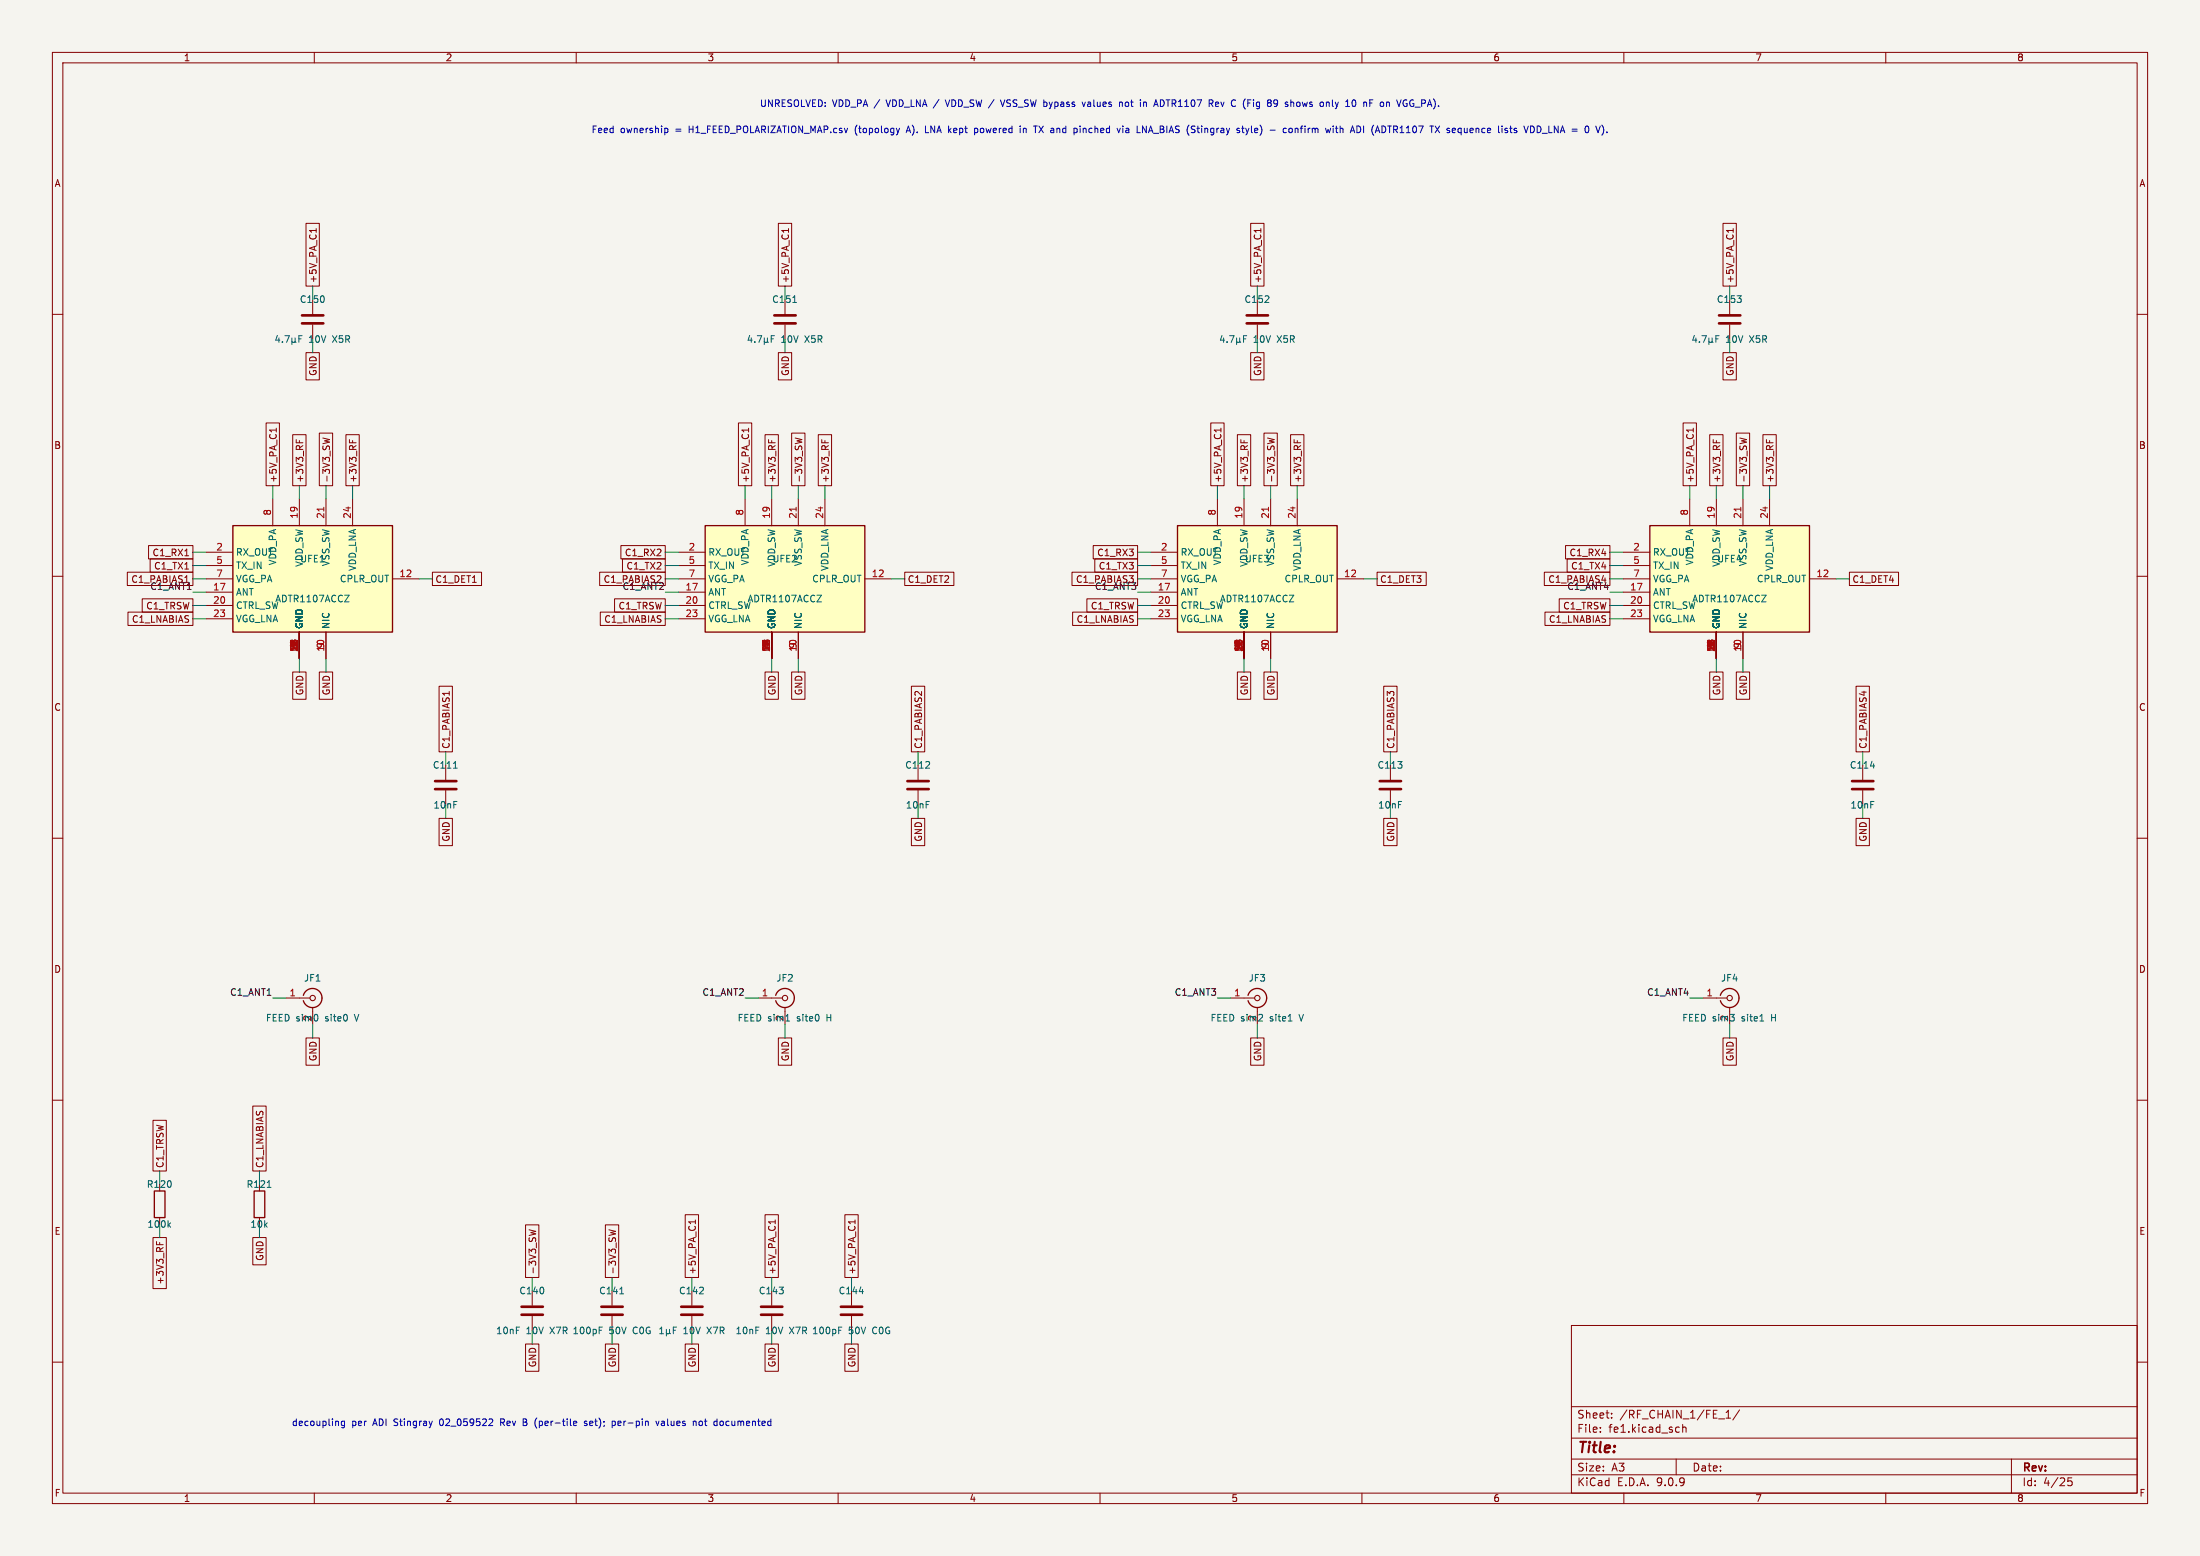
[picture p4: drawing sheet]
<svg xmlns="http://www.w3.org/2000/svg" width="420mm" height="297mm" viewBox="0 0 420 297" stroke-linecap="round" stroke-linejoin="round" font-family="sans-serif">
<path d="M0 0h420v297h-420z" fill="#f5f4ef" stroke="#f5f4ef" stroke-width=".19"/>
<g fill="none" stroke="#840000" stroke-width=".19">
<path d="M10 10h400v277h-400zM12 12h396v273h-396zM60 10v2M110 10v2M160 10v2M210 10v2M260 10v2M310 10v2M360 10v2M10 60h2M408 60h2M10 110h2"/>
<path d="M408 110h2M10 160h2M175.3 146.1v2.7M175.3 150.9v2.8M408 160h2M144.8 190.5h4.6M149.9 192.3v3.3M234.9 190.5h4.6M240 192.3v3.3M325.1 190.5h4.6M330.2 192.3v3.3M10 210h2"/>
<path d="M408 210h2M30.5 232.4v1.3M300 253h108v32h-108zM10 260h2M300 278.5h108M300 274.5h108M300 268.5h108M305.5 273.2v.2M305.5 272.5v.1M307.7 270.5v.2M307.7 269.8v.1M320 278.5v3"/>
<path d="M320.2 272.4l.4 .1M320.6 273.3l-.4 .1M321.2 272.5l.2-.1 .4 .1 .1 .9M321.2 271.9v1.5M329.5 270.7h.9M329.5 269.6l.4-.4v1.5M332.1 269.1l-1.3 1.9M384 278.5v6.5M408 260h2M60 285v2M110 285v2M160 285v2"/>
<path d="M210 285v2M260 285v2M300 281.5h108M310 285v2M360 285v2M395.5 282.1h-.7l-.1 .7 .2-.1h.5l.2 .2-.1 .5-.2 .2-.6-.2"/>
</g>
<path d="M148.1 190a1.81 1.81 0 0 1 2.8-1 1.81 1.81 0 0 1 0 3 1.81 1.81 0 0 1-2.8-1M238.3 190a1.81 1.81 0 0 1 2.7-1 1.81 1.81 0 0 1 .1 3 1.81 1.81 0 0 1-2.8-1M328.4 190a1.81 1.81 0 0 1 2.8-1 1.81 1.81 0 0 1 0 2.9 1.81 1.81 0 0 1-2.8-.9M29.5 227.3h2v5.1h-2z" fill="none" stroke="#840000" stroke-width=".25"/>
<g fill="none" stroke="#840000" stroke-width=".2">
<circle cx="149.9" cy="190.5" r=".51"/>
<circle cx="240" cy="190.5" r=".51"/>
<circle cx="330.2" cy="190.5" r=".51"/>
</g>
<path d="M150 194.9h.7M245.9 194.9h.8M336 194.9h.7M32.2 233.8l.4 .5M32.6 233.4l-.5 .5" fill="none" stroke="#006464" stroke-width=".19"/>
<path d="M173.2 149.1h4.1M173.2 150.6h4.1" fill="none" stroke="#840000" stroke-width=".51"/>
<path d="M315 100.3h30.4v20.4h-30.4z" fill="#ffffc2"/>
<path d="M315 100.3h30.4v20.4h-30.4z" fill="none" stroke="#840000" stroke-width=".25"/>
<g fill="none" stroke="#840000" stroke-width=".19">
<path d="M149.9 57.2v2.7M149.9 62v2.8M322.6 95.3v5M327.7 95.3v5M332.7 95.3v5M337.8 95.3v5M309.9 105.4h5.1M309.9 108h5.1M309.9 110.5h5.1M309.9 113h5.1M309.9 115.6h5.1M309.9 118.1h5.1"/>
<path d="M345.4 110.5h5.1M327.7 120.7v5M332.7 120.7v5"/>
</g>
<path d="M332.3 96.8v.7" fill="none" stroke="#a90000" stroke-width=".19"/>
<path d="M151.3 57.7h.8M143.1 64l-.3 .9h.8M143.4 64.5v.8M144.1 65.2v.1M144.6 64.1h.8l-.5 1.2M145.9 64.5v1.3M145.9 65.2l.2 .1 .4-.1M146.5 65.2l.2 .1M146.5 64.5v.7M147.2 64.7h.5M147.8 64.1h-.6v1.2M336.3 113.6h.9l-.9 1.3h.9" fill="none" stroke="#006464" stroke-width=".19"/>
<path d="M147.8 60.2h4.1M147.8 61.7h4.1" fill="none" stroke="#840000" stroke-width=".51"/>
<path d="M134.6 100.3h30.5v20.4h-30.5z" fill="#ffffc2"/>
<path d="M134.6 100.3h30.5v20.4h-30.5zM57.9 190a1.81 1.81 0 0 1 2.8-1 1.81 1.81 0 0 1 0 3 1.81 1.81 0 0 1-2.8-1M48.5 227.3h2v5.1h-2z" fill="none" stroke="#840000" stroke-width=".25"/>
<g fill="none" stroke="#840000" stroke-width=".19">
<path d="M59.7 57.2v2.7M330.2 57.2v2.7M59.7 62v2.8M330.2 62v2.8M142.2 95.3v5M147.3 95.3v5M152.4 95.3v5M157.5 95.3v5M129.5 105.4h5.1M129.5 108h5.1M129.5 110.5h5.1M129.5 113h5.1"/>
<path d="M129.5 115.6h5.1M129.5 118.1h5.1M165.1 110.5h5.1M147.3 120.7v5M152.4 120.7v5M265.4 146.1v2.7M265.4 150.9v2.8M355.6 146.1v2.7M355.6 150.9v2.8M54.6 190.5h4.6M59.7 192.3v3.3M49.5 232.4v1.3"/>
<path d="M101.6 246.4v2.8M101.6 251.2v2.8M116.8 246.4v2.8M116.8 251.2v2.8M147.3 246.4v2.8M147.3 251.2v2.8M162.6 246.4v2.8M162.6 251.2v2.8"/>
</g>
<path d="M152 96.8v.7" fill="none" stroke="#a90000" stroke-width=".19"/>
<g fill="none" stroke="#006464" stroke-width=".19">
<path d="M52.9 64l-.3 .9h.8M53.2 64.5v.8M53.9 65.2v.1M54.4 64.1h.8l-.5 1.2M55.7 64.5v1.3M55.7 65.2l.2 .1 .4-.1M56.3 65.2l.2 .1M56.3 64.5v.7M57.1 64.7h.4M57.7 64.1h-.6v1.2M323.5 64l-.3 .9h.7M323.8 64.5v.8"/>
<path d="M324.4 65.2v.1M324.9 64.1h.9l-.6 1.2M326.2 65.2l.2 .1 .4-.1M326.2 64.5v1.3M326.8 65.2l.2 .1M326.8 64.5v.7M327.6 64.7h.4M328.2 64.1h-.6v1.2M156 113.6h.8l-.8 1.3h.8M357.1 146.2h.8M51 226.6h.7M114.4 253.9h.4"/>
<path d="M114.4 253.3h.6M118.3 247h.7M121.6 253.4a.6 .6 0 0 0-.8 .5 .6 .6 0 0 0 .6 .7l.2-.1M122.3 253.4l.1-.1a.68 .68 0 0 1 .5 .6 .68 .68 0 0 1-.5 .7 .84 .84 0 0 1-.1-1.2zM124.1 253.4a.59 .59 0 0 0-.8 .5 .59 .59 0 0 0 .8 .6v-.5h-.2M160.1 253.9h.4M160.1 253.3h.6M164 246.5h.8"/>
</g>
<g fill="none" stroke="#840000" stroke-width=".51">
<path d="M57.7 60.2h4M57.7 61.7h4M328.2 60.2h4M328.2 61.7h4M263.4 149.1h4.1M263.4 150.6h4.1M353.6 149.1h4M353.6 150.6h4M99.6 249.4h4M99.6 251h4M114.8 249.4h4.1M114.8 251h4.1"/>
<path d="M145.3 249.4h4.1M145.3 251h4.1M160.5 249.4h4.1M160.5 251h4.1"/>
</g>
<circle cx="59.7" cy="190.5" r=".51" fill="none" stroke="#840000" stroke-width=".2"/>
<path d="M224.8 100.3h30.5v20.4h-30.5z" fill="#ffffc2"/>
<path d="M224.8 100.3h30.5v20.4h-30.5z" fill="none" stroke="#840000" stroke-width=".25"/>
<g fill="none" stroke="#840000" stroke-width=".19">
<path d="M232.4 95.3v5M237.5 95.3v5M242.6 95.3v5M247.6 95.3v5M219.7 105.4h5.1M219.7 108h5.1M219.7 110.5h5.1M219.7 113h5.1M219.7 115.6h5.1M219.7 118.1h5.1M255.3 110.5h5M237.5 120.7v5"/>
<path d="M242.6 120.7v5"/>
</g>
<path d="M242.2 96.8v.7" fill="none" stroke="#a90000" stroke-width=".19"/>
<path d="M246.1 113.6h.9l-.9 1.3h.9" fill="none" stroke="#006464" stroke-width=".19"/>
<path d="M44.4 100.3h30.5v20.4h-30.5z" fill="#ffffc2"/>
<path d="M44.4 100.3h30.5v20.4h-30.5z" fill="none" stroke="#840000" stroke-width=".25"/>
<g fill="none" stroke="#840000" stroke-width=".19">
<path d="M58.4 42.6h2.6v12h-2.6zM60.4 43.6v.8M60.4 44h-1.3l.2 .1M148.6 42.6h2.5v12h-2.5zM150.5 44h-1.2l.1 .1M150.5 43.6v.8M238.8 42.6h2.5v12h-2.5zM240 57.2v2.7M240.7 44h-1.3l.2 .1M240.7 43.6v.8M328.9 42.6h2.6v12h-2.6zM330.9 44h-1.3l.2 .1"/>
<path d="M330.9 43.6v.8M58.4 67.3h2.6v5.2h-2.6zM148.6 67.3h2.5v5.2h-2.5zM238.8 67.3h2.5v5.2h-2.5zM240 62v2.8M328.9 67.3h2.6v5.2h-2.6zM50.8 80.7h2.5v12h-2.5zM52.1 95.3v5M52.7 81.7v.8M52.7 82.1h-1.2l.2 .1M55.9 83h2.5v9.7h-2.5zM56.6 83.9v.6"/>
<path d="M57.1 95.3v5M57.2 84.1v.4M61 82.7h2.5v10h-2.5zM61.6 83.6l1.3 .3-.9 .3M62.2 95.3v5M66 83h2.6v9.7h-2.6zM66.7 83.9v.6M67.3 95.3v5M67.3 84.1v.4M141 80.7h2.5v12h-2.5zM142.9 82.1h-1.3l.2 .1M142.9 81.7v.8"/>
<path d="M146 83h2.6v9.7h-2.6zM146.7 83.9v.6M147.3 84.1v.4M151.1 82.7h2.6v10h-2.6zM151.8 83.6l1.3 .3-.9 .3M156.2 83h2.6v9.7h-2.6zM156.9 83.9v.6M157.5 84.1v.4M231.1 80.7h2.6v12h-2.6zM233.1 82.1h-1.3l.2 .1M233.1 81.7v.8M236.2 83h2.6v9.7h-2.6z"/>
<path d="M236.9 83.9v.6M237.5 84.1v.4M241.3 82.7h2.5v10h-2.5zM242 83.6l1.2 .3-.9 .3M246.4 83h2.5v9.7h-2.5zM247.1 83.9v.6M247.7 84.1v.4M321.3 80.7h2.6v12h-2.6zM323.3 82.1h-1.3l.2 .1M323.3 81.7v.8M326.4 83h2.5v9.7h-2.5zM327.1 83.9v.6"/>
<path d="M327.7 84.1v.4M331.5 82.7h2.5v10h-2.5zM332.1 83.6l1.3 .3-.9 .3M336.5 83h2.6v9.7h-2.6zM337.2 83.9v.6M337.8 84.1v.4M24.3 109.2h12.5v2.6h-12.5zM24.4 116.8h12.4v2.6h-12.4zM27.2 114.3h9.6v2.5h-9.6zM28.4 104.1h8.4v2.6h-8.4zM28.7 106.7h8.1v2.5h-8.1zM35.3 106.1h.7"/>
<path d="M39.4 105.4h5M39.4 108h5M39.4 110.5h5M39.4 113h5M39.4 115.6h5M39.4 118.1h5M74.9 110.5h5.1M82.5 109.2h9.4v2.6h-9.4zM114.5 109.2h12.5v2.6h-12.5zM114.6 116.8h12.4v2.6h-12.4zM117.3 114.3h9.7v2.5h-9.7zM118.5 104.1h8.5v2.6h-8.5z"/>
<path d="M118.8 106.7h8.2v2.5h-8.2zM172.7 109.2h9.4v2.6h-9.4zM204.6 109.2h12.6v2.6h-12.6zM204.8 116.8h12.4v2.6h-12.4zM207.5 114.3h9.7v2.5h-9.7zM208.7 104.1h8.5v2.6h-8.5zM209 106.7h8.2v2.5h-8.2zM262.9 109.2h9.4v2.6h-9.4zM294.8 109.2h12.5v2.6h-12.5zM294.9 116.8h12.4v2.6h-12.4zM297.7 114.3h9.6v2.5h-9.6zM298.9 104.1h8.4v2.6h-8.4z"/>
<path d="M299.2 106.7h8.1v2.5h-8.1zM353.1 109.2h9.3v2.6h-9.3zM55.9 128.3h2.5v5.2h-2.5zM57.1 120.7v5M61 128.3h2.5v5.2h-2.5zM62.2 120.7v5M83.8 131h2.6v12.5h-2.6zM85.8 132v.7M146 128.3h2.6v5.2h-2.6zM151.1 128.3h2.6v5.2h-2.6zM174 131h2.5v12.5h-2.5zM236.2 128.3h2.6v5.2h-2.6z"/>
<path d="M241.3 128.3h2.5v5.2h-2.5zM264.2 131h2.5v12.5h-2.5zM326.4 128.3h2.5v5.2h-2.5zM331.5 128.3h2.5v5.2h-2.5zM354.3 131h2.6v12.5h-2.6zM83.8 156.2h2.6v5.2h-2.6zM85.1 146.1v2.7M85.1 150.9v2.8M174 156.2h2.5v5.2h-2.5zM264.2 156.2h2.5v5.2h-2.5zM354.3 156.2h2.6v5.2h-2.6zM58.4 198.1h2.6v5.2h-2.6z"/>
<path d="M148.6 198.1h2.5v5.2h-2.5zM238.8 198.1h2.5v5.2h-2.5zM328.9 198.1h2.6v5.2h-2.6zM29.2 213.8h2.6v9.7h-2.6zM48.3 211.1h2.5v12.4h-2.5zM29.2 236.2h2.6v9.8h-2.6zM29.9 237v.6M30.5 237.2v.4M48.3 236.2h2.5v5.2h-2.5zM100.3 233.8h2.6v10h-2.6zM101 234.7l1.3 .3-.9 .3M115.6 233.8h2.5v10h-2.5z"/>
<path d="M116.2 234.7l1.3 .3-.9 .3M130.8 231.9h2.6v11.9h-2.6zM132.8 233.2h-1.3l.2 .1M132.8 232.9v.7M146 231.9h2.6v11.9h-2.6zM148 232.9v.7M148 233.2h-1.3l.2 .1M161.3 231.9h2.5v11.9h-2.5zM163.2 233.2h-1.2l.1 .1M163.2 232.9v.7M100.3 256.5h2.6v5.2h-2.6zM115.6 256.5h2.5v5.2h-2.5z"/>
<path d="M130.8 256.5h2.6v5.2h-2.6zM132.1 246.4v2.8M132.1 251.2v2.8M146 256.5h2.6v5.2h-2.6zM161.3 256.5h2.5v5.2h-2.5z"/>
</g>
<path d="M61.8 96.8v.7" fill="none" stroke="#a90000" stroke-width=".19"/>
<g fill="none" stroke="#006464" stroke-width=".19">
<path d="M233.3 64l-.3 .9h.8M233.6 64.5v.8M234.3 65.2v.1M234.7 64.1h.9l-.6 1.2M236.1 64.5v1.3M236.1 65.2l.2 .1 .4-.1M236.7 65.2l.2 .1M236.7 64.5v.7M237.4 64.7h.4M238 64.1h-.6v1.2M65.8 113.6h.8l-.8 1.3h.8M86.6 146.6h.7"/>
<path d="M125.9 254.6h.8M125.9 253.7l.4-.4v1.3M127.2 254.4l.2 .2 .4-.2M127.2 253.7v1.3M127.8 254.4l.2 .2M127.8 253.7v.7M128.5 253.9h.5M129.1 253.3h-.6v1.3"/>
</g>
<path d="M238 60.2h4.1M238 61.7h4.1M83.1 149.1h4M83.1 150.6h4M130 249.4h4.1M130 251h4.1" fill="none" stroke="#840000" stroke-width=".51"/>
<g fill="none" stroke="#009600" stroke-width=".19">
<path d="M59.7 54.6v2.6M149.9 54.6v2.6M240 54.6v2.6M330.2 54.6v2.6M59.7 64.8v2.5M149.9 64.8v2.5M240 64.8v2.5M330.2 64.8v2.5M52.1 92.7v2.6M57.1 92.7v2.6M62.2 92.7v2.6M67.3 92.7v2.6"/>
<path d="M142.2 92.7v2.6M147.3 92.7v2.6M152.4 92.7v2.6M157.5 92.7v2.6M232.4 92.7v2.6M237.5 92.7v2.6M242.6 92.7v2.6M247.6 92.7v2.6M322.6 92.7v2.6M327.7 92.7v2.6M332.7 92.7v2.6M337.8 92.7v2.6"/>
<path d="M36.8 110.5h2.6M36.8 118.1h2.6M36.8 115.6h2.6M36.8 108h2.6M36.8 105.4h2.6M36.8 113h2.6M80 110.5h2.5M127 110.5h2.5M127 118.1h2.5M127 115.6h2.5M127 108h2.5M127 105.4h2.5"/>
<path d="M127 113h2.5M170.2 110.5h2.5M217.2 110.5h2.5M217.2 118.1h2.5M217.2 115.6h2.5M217.2 108h2.5M217.2 105.4h2.5M217.2 113h2.5M260.3 110.5h2.6M307.3 110.5h2.6M307.3 118.1h2.6M307.3 115.6h2.6"/>
<path d="M307.3 108h2.6M307.3 105.4h2.6M307.3 113h2.6M350.5 110.5h2.6M57.1 125.7v2.6M62.2 125.7v2.6M147.3 125.7v2.6M152.4 125.7v2.6M237.5 125.7v2.6M242.6 125.7v2.6M327.7 125.7v2.6M332.7 125.7v2.6"/>
<path d="M85.1 143.5v2.6M85.1 153.7v2.5M175.3 143.5v2.6M175.3 153.7v2.5M265.4 143.5v2.6M265.4 153.7v2.5M355.6 143.5v2.6M355.6 153.7v2.5M52.1 190.5h2.5M59.7 195.6v2.5M142.2 190.5h2.6M149.9 195.6v2.5"/>
<path d="M232.4 190.5h2.5M240 195.6v2.5M322.6 190.5h2.5M330.2 195.6v2.5M30.5 223.5v2.6M30.5 233.7v2.5M49.5 223.5v2.6M49.5 233.7v2.5M101.6 243.8v2.6M101.6 254v2.5M116.8 243.8v2.6M116.8 254v2.5"/>
<path d="M132.1 243.8v2.6M132.1 254v2.5M147.3 243.8v2.6M147.3 254v2.5M162.6 243.8v2.6M162.6 254v2.5"/>
</g>
<g fill="none" stroke="#0000c2" stroke-width=".19">
<path d="M180.5 19.1l.4 1.2M191 19.1l.4 1.2 .4-1.2M206.6 19.5l.3 .8 .3-.8M213.8 19.5h.4l.1 .8M214.9 19.6v.6M218.4 19.5h.4l.1 .8M222 19.1h-.5v1.2h.5M232.6 19.7l-.1-.2-.5 .2 .1 .6h.5M232.6 19.8l-.6 .1M243.4 19.1h.3l.2 .2a.84 .84 0 0 1-.4 1M243.9 19.6l-.2 .2h-.3M247.9 19.5h-.3l-.1 .2 .1 .5 .3 .1"/>
<path d="M254.4 19.1v1l.1 .2M263.6 19.6v.6M266.6 19.1l.5 1.2M269.7 19.8h.2l-.1 .5M127 24.5h.4l.1 .2v.5l-.5 .1M171.7 24.5l-.3 .8M173.1 25h.6M173.4 24.1l-.4 1.2M176.7 24.1v1.2h.6M186.1 24.5h.3l.3 .2-.2 .6h-.4M186.1 24.5v1.3M194.8 24.1v.1"/>
<path d="M194.8 24.5v.8M195.4 24.5v.8M195.7 24.5l-.3 .1M198.3 24.1l.9 1.2M199.2 24.1l-.9 1.2M206.2 24.1v.1M206.2 24.5v.8M213.9 24.5l-.3 .8M214.4 24.1v.1M214.4 24.5v.8M215.1 24.5h-.1M215.1 24.8l-.2 .2 .2 .3"/>
<path d="M218.1 24.1l.7 1.2v-1.2M228.5 24.5h.5M228.7 24.1v1l.2 .2M237 24.5h.5M237.2 24.1v1l.3 .2M237.8 24.5l.3 .8M238.1 25.3l-.3 .5M238.4 24.5l-.3 .8M245 24.6v.6M246.6 24.6v.6M247.3 24.5v.8M247.7 24.5h-.3l-.1 .1"/>
<path d="M254.9 24.5h.5M255.1 24.1v1l.3 .2M255.8 24.1v1.2M256.2 24.5l-.4 .1M260.3 24.1v1.2M270.1 20.5h1M276.2 25.3h.5M276.7 24.5h-.3l-.2 .2 .1 .1 .4 .2M289.5 24.5h-.3l-.2 .2 .1 .1 .4 .2v.3h-.5M294.1 24.4v.6M294.4 25.5h1M306.8 25.2v.1"/>
<path d="M65.8 271.3v1l-.3 .2h-.3M65.8 271.3h-.4l-.2 .2 .1 .5h.5M93.5 270.8l.4 .1 .2 .3-.8 .9h.8M95.6 271.5h.5M96.1 270.8h-.5v1.3M99.9 272.1h.5M99.9 270.8h.4M99.9 271.4h.4M102.4 272.5l.1 .1M102.5 270.7h-.1M109.7 271.3h.3l.1 .3-.6 .1M110 272l-.3 .1"/>
<path d="M112 271.3h-.3l-.2 .1 .1 .2 .4 .1v.3h-.5M116.9 271.3h.3l.3 .2-.1 .5h-.5M116.9 271.3v1.2M125.2 271.3l.3 .8 .3-.8M126.4 271.3h-.1M126.4 271.6l-.2 .2 .2 .3M132.5 271.3l.4 .1v.7M133.7 271.3l-.3 .2v.4l.3 .2M137.9 271.3h-.3l-.2 .2 .1 .5 .4 .1"/>
</g>
<text font-size="2.8" fill="#840000" x="301" y="277.9">Title:</text>
<g font-size="2.1" fill="#840000">
<text x="301" y="273.7">File:</text>
<text x="301" y="271">Sheet:</text>
<text x="307.1" y="273.7">fe1.kicad_sch</text>
<text x="309.2" y="271">/RF_CHAIN_1/FE_1/</text>
<text x="301" y="281.1">Size:</text>
<text x="307.6" y="281.1">A3</text>
<text x="323" y="281.1">Date:</text>
<text x="386" y="281.3">Rev:</text>
<text x="301" y="283.9">KiCad</text>
<text x="308.7" y="283.9">E.D.A.</text>
<text x="316.3" y="283.9">9.0.9</text>
<text x="386" y="283.9">Id:</text>
<text x="390.1" y="283.9">4/25</text>
</g>
<g font-size="1.8" fill="#840000">
<text x="35" y="11.9">1</text>
<text x="85" y="11.9">2</text>
<text x="135" y="11.9">3</text>
<text x="185" y="11.9">4</text>
<text x="235" y="11.9">5</text>
<text x="285" y="11.9">6</text>
<text x="335" y="11.9">7</text>
<text x="385" y="11.9">8</text>
<text x="10.3" y="35.9">A</text>
<text x="408.3" y="35.9">A</text>
<text x="60.6" y="54.1" transform="rotate(-90 60.6 54.1)">+5V_PA_C1</text>
<text x="150.8" y="54.1" transform="rotate(-90 150.8 54.1)">+5V_PA_C1</text>
<text x="241" y="54.1" transform="rotate(-90 241 54.1)">+5V_PA_C1</text>
<text x="331.2" y="54.1" transform="rotate(-90 331.2 54.1)">+5V_PA_C1</text>
<text x="60.6" y="71.9" transform="rotate(-90 60.6 71.9)">GND</text>
<text x="150.8" y="71.9" transform="rotate(-90 150.8 71.9)">GND</text>
<text x="241" y="71.9" transform="rotate(-90 241 71.9)">GND</text>
<text x="331.2" y="71.9" transform="rotate(-90 331.2 71.9)">GND</text>
<text x="10.3" y="85.9">B</text>
<text x="408.2" y="85.9">B</text>
<text x="53" y="92.2" transform="rotate(-90 53 92.2)">+5V_PA_C1</text>
<text x="58.1" y="92.2" transform="rotate(-90 58.1 92.2)">+3V3_RF</text>
<text x="63.2" y="92.2" transform="rotate(-90 63.2 92.2)">-3V3_SW</text>
<text x="68.3" y="92.2" transform="rotate(-90 68.3 92.2)">+3V3_RF</text>
<text x="143.2" y="92.2" transform="rotate(-90 143.2 92.2)">+5V_PA_C1</text>
<text x="148.3" y="92.2" transform="rotate(-90 148.3 92.2)">+3V3_RF</text>
<text x="153.4" y="92.2" transform="rotate(-90 153.4 92.2)">-3V3_SW</text>
<text x="158.4" y="92.2" transform="rotate(-90 158.4 92.2)">+3V3_RF</text>
<text x="233.4" y="92.2" transform="rotate(-90 233.4 92.2)">+5V_PA_C1</text>
<text x="238.4" y="92.2" transform="rotate(-90 238.4 92.2)">+3V3_RF</text>
<text x="243.5" y="92.2" transform="rotate(-90 243.5 92.2)">-3V3_SW</text>
<text x="248.6" y="92.2" transform="rotate(-90 248.6 92.2)">+3V3_RF</text>
<text x="323.5" y="92.2" transform="rotate(-90 323.5 92.2)">+5V_PA_C1</text>
<text x="328.6" y="92.2" transform="rotate(-90 328.6 92.2)">+3V3_RF</text>
<text x="333.7" y="92.2" transform="rotate(-90 333.7 92.2)">-3V3_SW</text>
<text x="338.8" y="92.2" transform="rotate(-90 338.8 92.2)">+3V3_RF</text>
<text x="29" y="106.4">C1_RX1</text>
<text x="119.2" y="106.4">C1_RX2</text>
<text x="209.4" y="106.4">C1_RX3</text>
<text x="299.5" y="106.4">C1_RX4</text>
<text x="25" y="111.4">C1_PABIAS1</text>
<text x="29.3" y="108.9">C1_TX1</text>
<text x="83" y="111.4">C1_DET1</text>
<text x="115.1" y="111.4">C1_PABIAS2</text>
<text x="119.5" y="108.9">C1_TX2</text>
<text x="173.2" y="111.4">C1_DET2</text>
<text x="205.3" y="111.4">C1_PABIAS3</text>
<text x="209.7" y="108.9">C1_TX3</text>
<text x="263.4" y="111.4">C1_DET3</text>
<text x="295.5" y="111.4">C1_PABIAS4</text>
<text x="299.8" y="108.9">C1_TX4</text>
<text x="353.5" y="111.4">C1_DET4</text>
<text x="25.1" y="119.1">C1_LNABIAS</text>
<text x="27.8" y="116.5">C1_TRSW</text>
<text x="115.3" y="119.1">C1_LNABIAS</text>
<text x="118" y="116.5">C1_TRSW</text>
<text x="205.4" y="119.1">C1_LNABIAS</text>
<text x="208.1" y="116.5">C1_TRSW</text>
<text x="295.6" y="119.1">C1_LNABIAS</text>
<text x="298.3" y="116.5">C1_TRSW</text>
<text x="10.3" y="135.9">C</text>
<text x="58.1" y="132.8" transform="rotate(-90 58.1 132.8)">GND</text>
<text x="63.2" y="132.8" transform="rotate(-90 63.2 132.8)">GND</text>
<text x="148.3" y="132.8" transform="rotate(-90 148.3 132.8)">GND</text>
<text x="153.4" y="132.8" transform="rotate(-90 153.4 132.8)">GND</text>
<text x="238.4" y="132.8" transform="rotate(-90 238.4 132.8)">GND</text>
<text x="243.5" y="132.8" transform="rotate(-90 243.5 132.8)">GND</text>
<text x="328.6" y="132.8" transform="rotate(-90 328.6 132.8)">GND</text>
<text x="333.7" y="132.8" transform="rotate(-90 333.7 132.8)">GND</text>
<text x="408.2" y="135.9">C</text>
<text x="86" y="143" transform="rotate(-90 86 143)">C1_PABIAS1</text>
<text x="176.2" y="143" transform="rotate(-90 176.2 143)">C1_PABIAS2</text>
<text x="266.4" y="143" transform="rotate(-90 266.4 143)">C1_PABIAS3</text>
<text x="356.6" y="143" transform="rotate(-90 356.6 143)">C1_PABIAS4</text>
<text x="86" y="160.8" transform="rotate(-90 86 160.8)">GND</text>
<text x="176.2" y="160.8" transform="rotate(-90 176.2 160.8)">GND</text>
<text x="266.4" y="160.8" transform="rotate(-90 266.4 160.8)">GND</text>
<text x="356.6" y="160.8" transform="rotate(-90 356.6 160.8)">GND</text>
<text x="10.3" y="185.9">D</text>
<text x="408.2" y="185.9">D</text>
<text x="60.6" y="202.7" transform="rotate(-90 60.6 202.7)">GND</text>
<text x="150.8" y="202.7" transform="rotate(-90 150.8 202.7)">GND</text>
<text x="241" y="202.7" transform="rotate(-90 241 202.7)">GND</text>
<text x="331.2" y="202.7" transform="rotate(-90 331.2 202.7)">GND</text>
<text x="31.4" y="223" transform="rotate(-90 31.4 223)">C1_TRSW</text>
<text x="50.5" y="223" transform="rotate(-90 50.5 223)">C1_LNABIAS</text>
<text x="10.3" y="235.9">E</text>
<text x="408.3" y="235.9">E</text>
<text x="31.4" y="245.3" transform="rotate(-90 31.4 245.3)">+3V3_RF</text>
<text x="50.5" y="240.8" transform="rotate(-90 50.5 240.8)">GND</text>
<text x="102.6" y="243.4" transform="rotate(-90 102.6 243.4)">-3V3_SW</text>
<text x="117.8" y="243.4" transform="rotate(-90 117.8 243.4)">-3V3_SW</text>
<text x="133" y="243.4" transform="rotate(-90 133 243.4)">+5V_PA_C1</text>
<text x="148.3" y="243.4" transform="rotate(-90 148.3 243.4)">+5V_PA_C1</text>
<text x="163.5" y="243.4" transform="rotate(-90 163.5 243.4)">+5V_PA_C1</text>
<text x="102.6" y="261.1" transform="rotate(-90 102.6 261.1)">GND</text>
<text x="117.8" y="261.1" transform="rotate(-90 117.8 261.1)">GND</text>
<text x="133" y="261.1" transform="rotate(-90 133 261.1)">GND</text>
<text x="148.3" y="261.1" transform="rotate(-90 148.3 261.1)">GND</text>
<text x="163.5" y="261.1" transform="rotate(-90 163.5 261.1)">GND</text>
<text x="10.3" y="285.9">F</text>
<text x="35" y="286.9">1</text>
<text x="85" y="286.9">2</text>
<text x="135" y="286.9">3</text>
<text x="185" y="286.9">4</text>
<text x="235" y="286.9">5</text>
<text x="285" y="286.9">6</text>
<text x="335" y="286.9">7</text>
<text x="385" y="286.9">8</text>
<text x="408.3" y="285.9">F</text>
</g>
<g font-size="1.8" fill="#0000c2">
<text x="145" y="20.6">UNRESOLVED:</text>
<text x="158.9" y="20.6">VDD_PA /</text>
<text x="169.5" y="20.6">VDD_LNA /</text>
<text x="181.3" y="20.6">VDD_SW /</text>
<text x="192.2" y="20.6">VSS_SW bypass</text>
<text x="208.1" y="20.6">values</text>
<text x="215.3" y="20.6">not</text>
<text x="219.5" y="20.6">in</text>
<text x="222.5" y="20.6">ADTR1107</text>
<text x="233.1" y="20.6">Rev</text>
<text x="237.6" y="20.6">C (Fig</text>
<text x="244.9" y="20.6">89</text>
<text x="248.5" y="20.6">shows</text>
<text x="255.3" y="20.6">only</text>
<text x="260.4" y="20.6">10</text>
<text x="264" y="20.6">nF</text>
<text x="267.4" y="20.6">on</text>
<text x="270.9" y="20.6">VGG_PA).</text>
<text x="112.8" y="25.6">Feed</text>
<text x="118.4" y="25.6">ownership</text>
<text x="129" y="25.6">=</text>
<text x="131.8" y="25.6">H1_FEED_POLARIZATION_MAP.csv</text>
<text x="163.7" y="25.6">(topology</text>
<text x="173.8" y="25.6">A).</text>
<text x="177.5" y="25.6">LNA kept</text>
<text x="187.3" y="25.6">powered</text>
<text x="196.2" y="25.6">in</text>
<text x="199.1" y="25.6">TX and</text>
<text x="207.1" y="25.6">pinched</text>
<text x="215.6" y="25.6">via</text>
<text x="219.5" y="25.6">LNA_BIAS</text>
<text x="229.3" y="25.6">(Stingray</text>
<text x="239" y="25.6">style)</text>
<text x="245.5" y="25.6">-</text>
<text x="248.3" y="25.6">confirm</text>
<text x="256.6" y="25.6">with</text>
<text x="261.6" y="25.6">ADI (ADTR1107</text>
<text x="277.2" y="25.6">TX sequence</text>
<text x="290.6" y="25.6">lists</text>
<text x="295.8" y="25.6">VDD_LNA =</text>
<text x="55.6" y="272.4">decoupling</text>
<text x="67.1" y="272.4">per</text>
<text x="71.3" y="272.4">ADI Stingray</text>
<text x="84.4" y="272.4">02_059522</text>
<text x="96.2" y="272.4">Rev</text>
<text x="100.7" y="272.4">B</text>
<text x="103.1" y="272.4">(per-tile</text>
<text x="112.8" y="272.4">set);</text>
<text x="118.3" y="272.4">per-pin</text>
<text x="127" y="272.4">values</text>
<text x="134.2" y="272.4">not</text>
<text x="138.4" y="272.4">documented</text>
</g>
<g font-size="1.8" fill="#006464">
<text x="57.1" y="58">C150</text>
<text x="147.3" y="58">C151</text>
<text x="237.5" y="58">C152</text>
<text x="327.6" y="58">C153</text>
<text x="58.9" y="65.6">10V</text>
<text x="63.6" y="65.6">X5R</text>
<text x="149.1" y="65.6">10V</text>
<text x="153.8" y="65.6">X5R</text>
<text x="239.3" y="65.6">10V</text>
<text x="243.9" y="65.6">X5R</text>
<text x="329.4" y="65.6">10V</text>
<text x="334.1" y="65.6">X5R</text>
<text x="45" y="106.3">RX_OUT</text>
<text x="52.9" y="108" transform="rotate(-90 52.9 108)">VDD_PA</text>
<text x="57.2" y="107.5">UFE1</text>
<text x="135.1" y="106.3">RX_OUT</text>
<text x="143.1" y="108" transform="rotate(-90 143.1 108)">VDD_PA</text>
<text x="147.4" y="107.5">UFE2</text>
<text x="225.3" y="106.3">RX_OUT</text>
<text x="233.3" y="108" transform="rotate(-90 233.3 108)">VDD_PA</text>
<text x="237.5" y="107.5">UFE3</text>
<text x="315.5" y="106.3">RX_OUT</text>
<text x="323.4" y="108" transform="rotate(-90 323.4 108)">VDD_PA</text>
<text x="327.7" y="107.5">UFE4</text>
<text x="45" y="108.8">TX_IN</text>
<text x="45" y="111.4">VGG_PA</text>
<text x="45" y="113.9">ANT</text>
<text x="58" y="108.3" transform="rotate(-90 58 108.3)">VDD_SW</text>
<text x="63.1" y="108.2" transform="rotate(-90 63.1 108.2)">VSS_SW</text>
<text x="64.8" y="111.4">CPLR_OUT</text>
<text x="68.2" y="109.1" transform="rotate(-90 68.2 109.1)">VDD_LNA</text>
<text x="135.1" y="108.8">TX_IN</text>
<text x="135.1" y="111.4">VGG_PA</text>
<text x="135.1" y="113.9">ANT</text>
<text x="148.2" y="108.3" transform="rotate(-90 148.2 108.3)">VDD_SW</text>
<text x="153.3" y="108.2" transform="rotate(-90 153.3 108.2)">VSS_SW</text>
<text x="155" y="111.4">CPLR_OUT</text>
<text x="158.3" y="109.1" transform="rotate(-90 158.3 109.1)">VDD_LNA</text>
<text x="225.3" y="108.8">TX_IN</text>
<text x="225.3" y="111.4">VGG_PA</text>
<text x="225.3" y="113.9">ANT</text>
<text x="238.4" y="108.3" transform="rotate(-90 238.4 108.3)">VDD_SW</text>
<text x="243.4" y="108.2" transform="rotate(-90 243.4 108.2)">VSS_SW</text>
<text x="245.1" y="111.4">CPLR_OUT</text>
<text x="248.5" y="109.1" transform="rotate(-90 248.5 109.1)">VDD_LNA</text>
<text x="315.5" y="108.8">TX_IN</text>
<text x="315.5" y="111.4">VGG_PA</text>
<text x="315.5" y="113.9">ANT</text>
<text x="328.5" y="108.3" transform="rotate(-90 328.5 108.3)">VDD_SW</text>
<text x="333.6" y="108.2" transform="rotate(-90 333.6 108.2)">VSS_SW</text>
<text x="335.3" y="111.4">CPLR_OUT</text>
<text x="338.7" y="109.1" transform="rotate(-90 338.7 109.1)">VDD_LNA</text>
<text x="45" y="116.4">CTRL_SW</text>
<text x="45" y="119">VGG_LNA</text>
<text x="52.5" y="115.2">ADTR1107ACCZ</text>
<text x="135.1" y="116.4">CTRL_SW</text>
<text x="135.1" y="119">VGG_LNA</text>
<text x="142.6" y="115.2">ADTR1107ACCZ</text>
<text x="225.3" y="116.4">CTRL_SW</text>
<text x="225.3" y="119">VGG_LNA</text>
<text x="232.8" y="115.2">ADTR1107ACCZ</text>
<text x="315.5" y="116.4">CTRL_SW</text>
<text x="315.5" y="119">VGG_LNA</text>
<text x="323" y="115.2">ADTR1107ACCZ</text>
<text x="58" y="120.1" transform="rotate(-90 58 120.1)">GND</text>
<text x="63.1" y="120.1" transform="rotate(-90 63.1 120.1)">NIC</text>
<text x="148.2" y="120.1" transform="rotate(-90 148.2 120.1)">GND</text>
<text x="153.3" y="120.1" transform="rotate(-90 153.3 120.1)">NIC</text>
<text x="238.4" y="120.1" transform="rotate(-90 238.4 120.1)">GND</text>
<text x="243.4" y="120.1" transform="rotate(-90 243.4 120.1)">NIC</text>
<text x="328.5" y="120.1" transform="rotate(-90 328.5 120.1)">GND</text>
<text x="333.6" y="120.1" transform="rotate(-90 333.6 120.1)">NIC</text>
<text x="82.5" y="146.9">C111</text>
<text x="172.7" y="146.9">C112</text>
<text x="262.9" y="146.9">C113</text>
<text x="353" y="146.9">C114</text>
<text x="82.7" y="154.5">10nF</text>
<text x="172.8" y="154.5">10nF</text>
<text x="263" y="154.5">10nF</text>
<text x="353.2" y="154.5">10nF</text>
<text x="58" y="187.6">JF1</text>
<text x="148.1" y="187.6">JF2</text>
<text x="238.3" y="187.6">JF3</text>
<text x="328.5" y="187.6">JF4</text>
<text x="50.7" y="195.2">FEED sim0</text>
<text x="59.4" y="195" transform="rotate(-90 59.4 195)">2</text>
<text x="62.2" y="195.2">site0</text>
<text x="68" y="195.2">V</text>
<text x="140.7" y="195.2">FEED sim1</text>
<text x="149.6" y="195" transform="rotate(-90 149.6 195)">2</text>
<text x="152.3" y="195.2">site0</text>
<text x="158.1" y="195.2">H</text>
<text x="231" y="195.2">FEED sim2</text>
<text x="239.8" y="195" transform="rotate(-90 239.8 195)">2</text>
<text x="242.5" y="195.2">site1</text>
<text x="248.4" y="195.2">V</text>
<text x="321.1" y="195.2">FEED sim3</text>
<text x="329.9" y="195" transform="rotate(-90 329.9 195)">2</text>
<text x="332.6" y="195.2">site1</text>
<text x="338.4" y="195.2">H</text>
<text x="27.9" y="226.9">R120</text>
<text x="47" y="226.9">R121</text>
<text x="28.1" y="234.5">100k</text>
<text x="47.7" y="234.5">10k</text>
<text x="99" y="247.2">C140</text>
<text x="114.3" y="247.2">C141</text>
<text x="129.5" y="247.2">C142</text>
<text x="144.8" y="247.2">C143</text>
<text x="160" y="247.2">C144</text>
<text x="94.6" y="254.9">10nF</text>
<text x="100.4" y="254.9">10V</text>
<text x="105.1" y="254.9">X7R 100pF</text>
<text x="116.2" y="254.9">50V</text>
<text x="130.4" y="254.9">10V</text>
<text x="135.1" y="254.9">X7R</text>
<text x="140.3" y="254.9">10nF</text>
<text x="146.2" y="254.9">10V</text>
<text x="150.8" y="254.9">X7R 100pF</text>
<text x="162" y="254.9">50V</text>
<text x="166.6" y="254.9">C0G</text>
</g>
<g font-size="1.8" fill="#a90000">
<text x="51.8" y="98.5" transform="rotate(-90 51.8 98.5)">8</text>
<text x="56.9" y="99.1" transform="rotate(-90 56.9 99.1)">19</text>
<text x="62" y="99.1" transform="rotate(-90 62 99.1)">21</text>
<text x="67.1" y="99.1" transform="rotate(-90 67.1 99.1)">24</text>
<text x="142" y="98.5" transform="rotate(-90 142 98.5)">8</text>
<text x="147.1" y="99.1" transform="rotate(-90 147.1 99.1)">19</text>
<text x="152.1" y="99.1" transform="rotate(-90 152.1 99.1)">21</text>
<text x="157.2" y="99.1" transform="rotate(-90 157.2 99.1)">24</text>
<text x="232.2" y="98.5" transform="rotate(-90 232.2 98.5)">8</text>
<text x="237.2" y="99.1" transform="rotate(-90 237.2 99.1)">19</text>
<text x="242.3" y="99.1" transform="rotate(-90 242.3 99.1)">21</text>
<text x="247.4" y="99.1" transform="rotate(-90 247.4 99.1)">24</text>
<text x="322.3" y="98.5" transform="rotate(-90 322.3 98.5)">8</text>
<text x="327.4" y="99.1" transform="rotate(-90 327.4 99.1)">19</text>
<text x="332.5" y="99.1" transform="rotate(-90 332.5 99.1)">21</text>
<text x="337.6" y="99.1" transform="rotate(-90 337.6 99.1)">24</text>
<text x="41.2" y="105.2">2</text>
<text x="41.2" y="107.7">5</text>
<text x="131.4" y="105.2">2</text>
<text x="131.4" y="107.7">5</text>
<text x="221.5" y="105.2">2</text>
<text x="221.5" y="107.7">5</text>
<text x="311.7" y="105.2">2</text>
<text x="311.7" y="107.7">5</text>
<text x="40.6" y="112.8">17</text>
<text x="41.2" y="110.2">7</text>
<text x="76.2" y="110.2">12</text>
<text x="130.8" y="112.8">17</text>
<text x="131.4" y="110.2">7</text>
<text x="166.3" y="110.2">12</text>
<text x="220.9" y="112.8">17</text>
<text x="221.5" y="110.2">7</text>
<text x="256.5" y="110.2">12</text>
<text x="311.1" y="112.8">17</text>
<text x="311.7" y="110.2">7</text>
<text x="346.7" y="110.2">12</text>
<text x="40.6" y="115.3">20</text>
<text x="40.6" y="117.9">23</text>
<text x="130.8" y="115.3">20</text>
<text x="130.8" y="117.9">23</text>
<text x="220.9" y="115.3">20</text>
<text x="220.9" y="117.9">23</text>
<text x="311.1" y="115.3">20</text>
<text x="311.1" y="117.9">23</text>
<text x="56.9" y="123.9" transform="rotate(-90 56.9 123.9)">13</text>
<text x="56.9" y="123.5" transform="rotate(-90 56.9 123.5)">8</text>
<text x="62" y="124.5" transform="rotate(-90 62 124.5)">10</text>
<text x="62" y="123.9" transform="rotate(-90 62 123.9)">9</text>
<text x="147.1" y="123.9" transform="rotate(-90 147.1 123.9)">13</text>
<text x="147.1" y="123.5" transform="rotate(-90 147.1 123.5)">8</text>
<text x="152.1" y="124.5" transform="rotate(-90 152.1 124.5)">10</text>
<text x="152.1" y="123.9" transform="rotate(-90 152.1 123.9)">9</text>
<text x="237.2" y="123.9" transform="rotate(-90 237.2 123.9)">13</text>
<text x="237.2" y="123.5" transform="rotate(-90 237.2 123.5)">8</text>
<text x="242.3" y="124.5" transform="rotate(-90 242.3 124.5)">10</text>
<text x="242.3" y="123.9" transform="rotate(-90 242.3 123.9)">9</text>
<text x="327.4" y="123.9" transform="rotate(-90 327.4 123.9)">13</text>
<text x="327.4" y="123.5" transform="rotate(-90 327.4 123.5)">8</text>
<text x="332.5" y="124.5" transform="rotate(-90 332.5 124.5)">10</text>
<text x="332.5" y="123.9" transform="rotate(-90 332.5 123.9)">9</text>
<text x="55.2" y="190.2">1</text>
<text x="145.3" y="190.2">1</text>
<text x="235.5" y="190.2">1</text>
<text x="325.7" y="190.2">1</text>
</g>
<g font-size="1.8" fill="#0f0f0f">
<text x="28.6" y="112.7">C1_ANT1</text>
<text x="118.8" y="112.7">C1_ANT2</text>
<text x="208.9" y="112.7">C1_ANT3</text>
<text x="299.1" y="112.7">C1_ANT4</text>
<text x="43.8" y="190.2">C1_ANT1</text>
<text x="134" y="190.2">C1_ANT2</text>
<text x="224.2" y="190.2">C1_ANT3</text>
<text x="314.3" y="190.2">C1_ANT4</text>
</g>
</svg>
